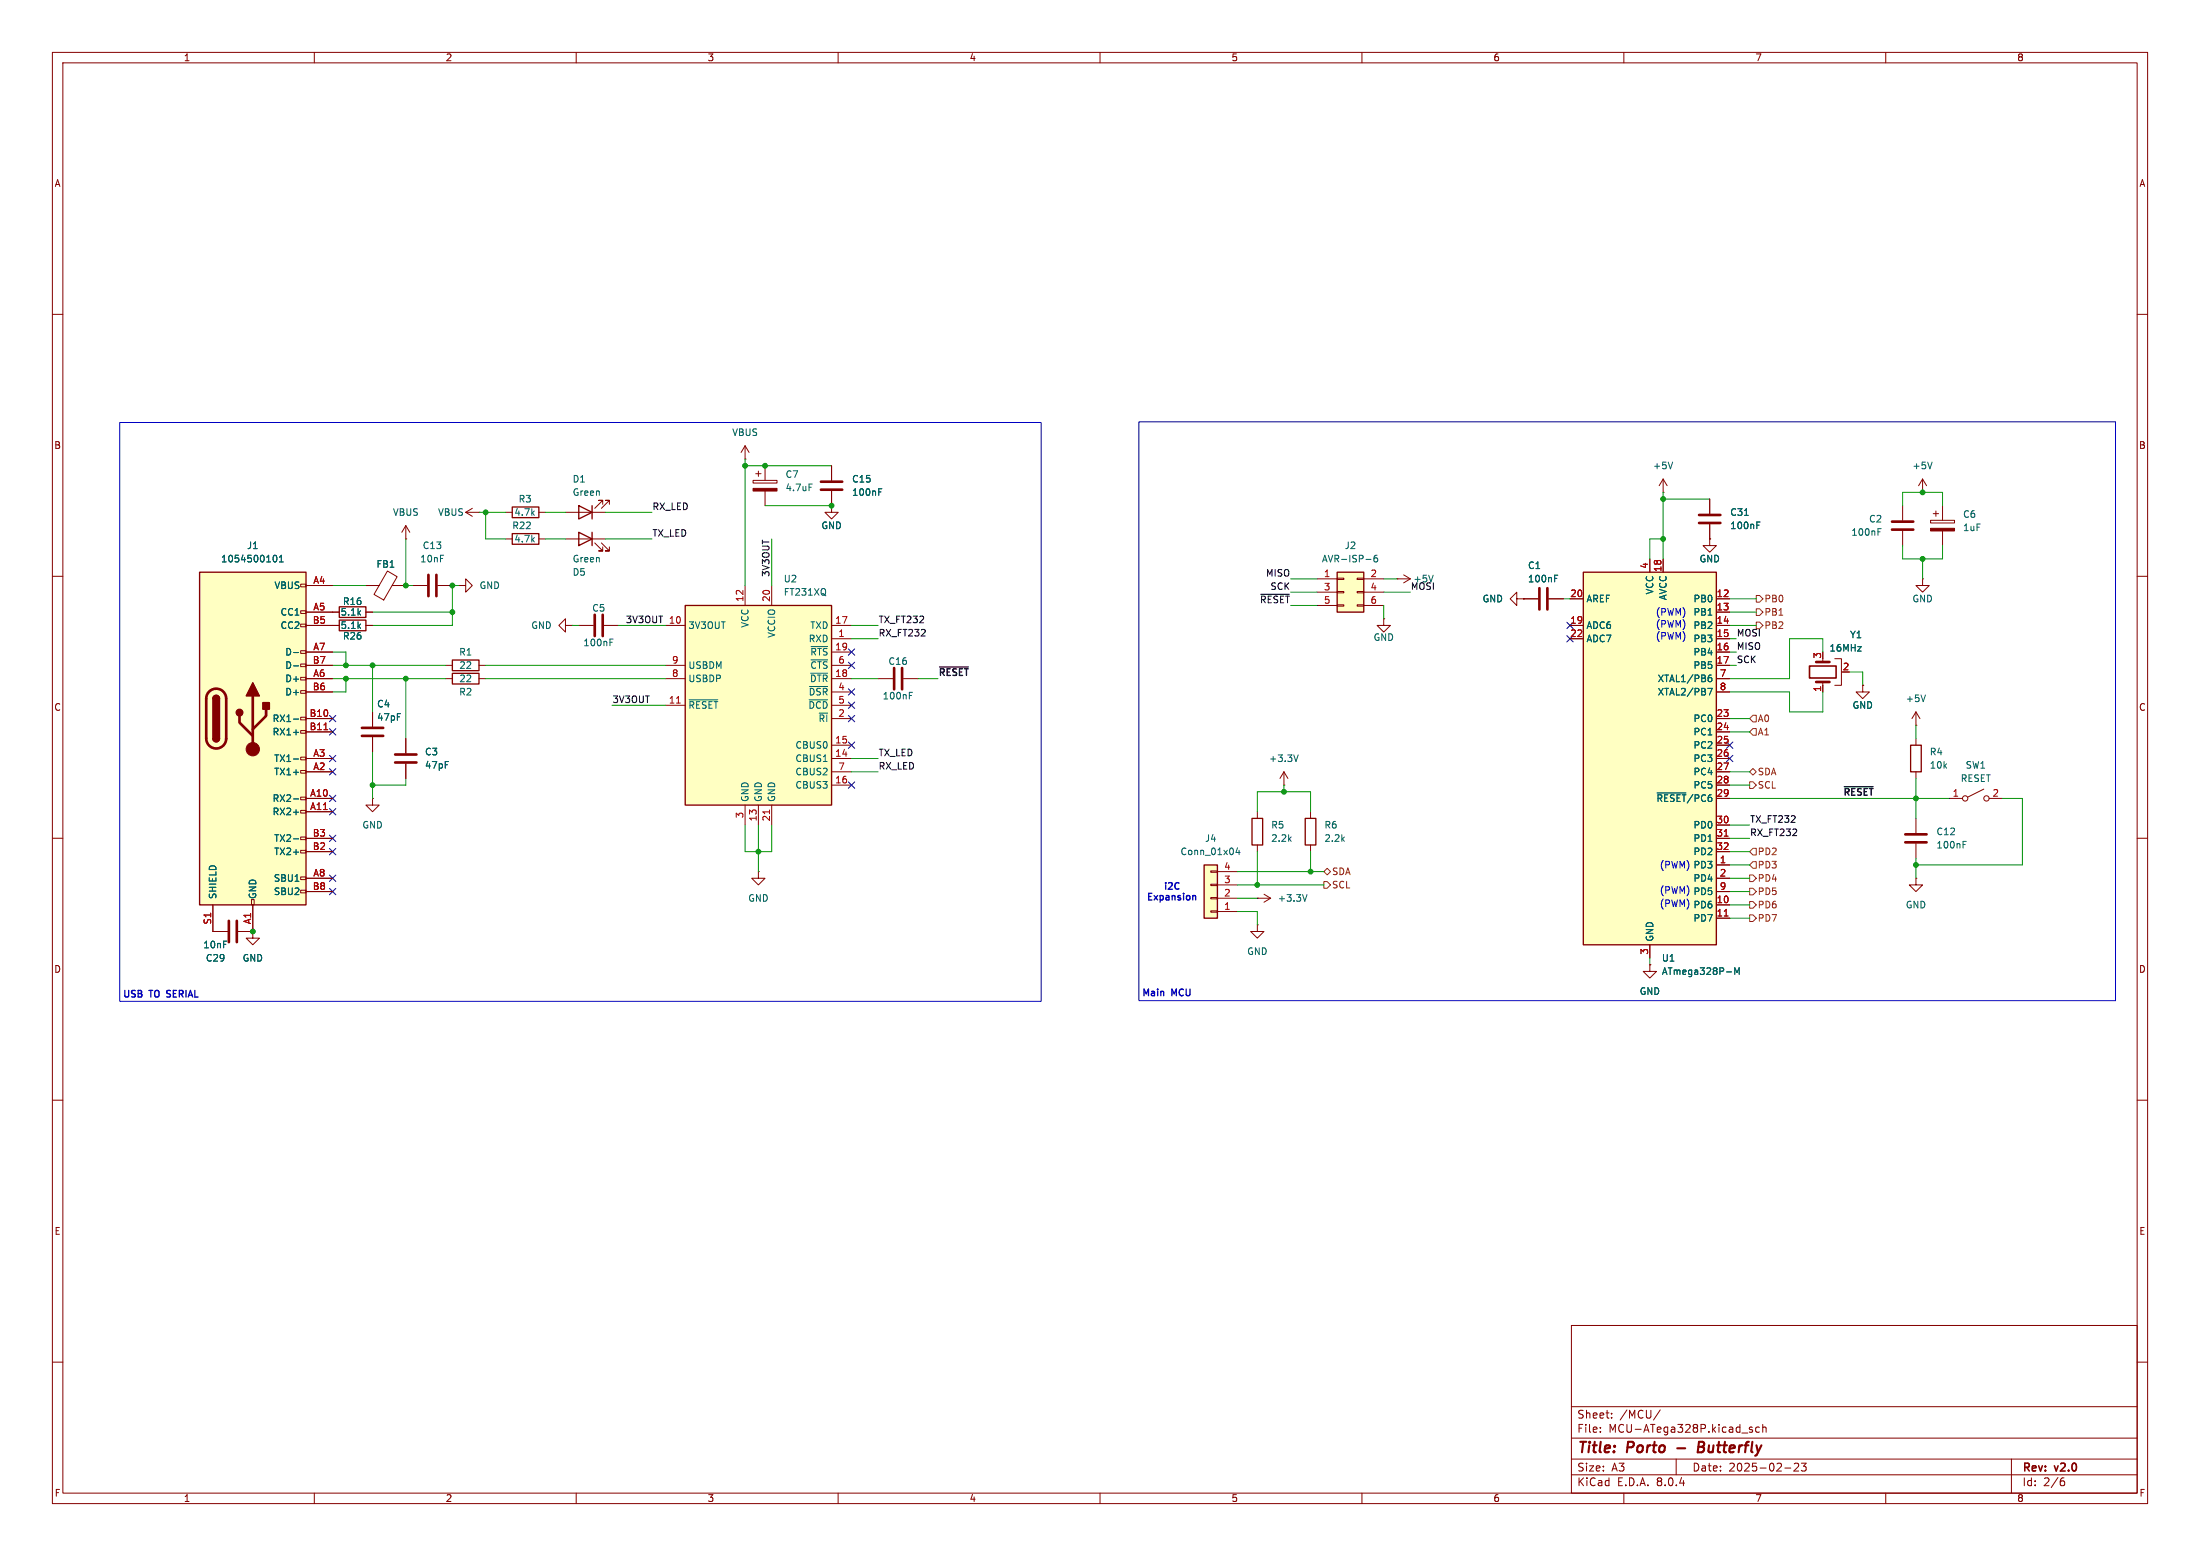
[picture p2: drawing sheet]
<svg xmlns="http://www.w3.org/2000/svg" width="420mm" height="297mm" viewBox="0 0 420 297" stroke-linecap="round" stroke-linejoin="round" font-family="sans-serif">
<g fill="none" stroke="#840000" stroke-width=".19">
<path d="M10 10h400v277h-400zM12 12h396v273h-396zM60 10v2M110 10v2M160 10v2M210 10v2M260 10v2M310 10v2M360 10v2M10 60h2M408 60h2M317.5 94h.1"/>
<path d="M317.5 91.4l-.8 1.3M317.5 91.4v2.6M317.5 91.4l.8 1.3M326.4 95.3v2.7M363.2 96.5v2.8M367 94h.1M367 91.4l-.7 1.3M367 91.4v2.6M367 91.4l.8 1.3M10 110h2M266.7 110.5h.1M266.7 110.5h2.5"/>
<path d="M268 109.7l1.2 .8M269.2 110.5l-1.2 .8M289.6 114.3v-1.3l-1.3 1.3 1.3 1.3v-1.3h1.2M290.8 114.3h.1M290.8 114.3h2.8M295.7 114.3h2.7M326.4 102.9v1.2h1.3l-1.3 1.3-1.3-1.3h1.3M326.4 102.9h.1M326.4 100.1v2.8M363.2 101.3v2.8M408 110h2M85.1 127h1.3"/>
<path d="M91.4 127h1.3M348 125.7v.7M348 130.2v1.9M350.3 125.7h1.2v5.1h-1.2M355.6 130.8v1.3h1.3l-1.3 1.3-1.3-1.3h1.3M355.6 130.8h.1M365.8 138.4h.1M365.8 135.9l-.8 1.3M365.8 135.9v2.5M365.8 135.9l.7 1.3M10 160h2M365.8 141v1.2"/>
<path d="M365.8 147.3v1.3M372.1 152.4h2.5M378.7 150.6l-3 1.5M379.7 152.4h2.6M408 160h2M10 210h2M408 210h2M10 260h2M300 253h108v32h-108zM408 260h2M300 278.5h108M300 274.5h108"/>
<path d="M300 268.5h108M305.5 273.2v.2M305.5 272.5v.1M307.7 270.5v.2M307.7 269.8v.1M316.9 269.1l-1.2 1.9M320 278.5v3M334 272.8l.5 .2 .1 .2-.2 .2-.5-.1M334 272.5h.5M335.9 272.5l-.5-.1-.2 .3 .1 .6h.6M336.5 272.5l.2-.1 .4 .1 .1 .9M336.5 271.9v1.5"/>
<path d="M342.5 279.4l.6-.1 .2 .1 .1 .3-1 1.1h1M343.9 279.3h.9l-.5 .6 .4 .1v.6l-.2 .2-.6-.2M384 278.5v6.5M60 285v2M110 285v2M160 285v2M210 285v2M260 285v2M300 281.5h108M310 285v2M340.7 280.2h1.2M360 285v2"/>
<path d="M393.6 282.7h.3l.3 .2-.1 .5-.5 .2M394 282.1l-.4 .1"/>
<circle cx="375.2" cy="152.4" r=".51"/>
<circle cx="379.2" cy="152.4" r=".51"/>
</g>
<path d="M320.2 276.4h1.5M324.2 276.2h.7M324.9 276.2l.3 .1M325 275.2h-.7l-.2 2 1-.1M325.1 276.1l-.2 .1" fill="none" stroke="#840000" stroke-width=".4"/>
<path d="M324.4 99.8h4M324.4 98.3h4M361.2 99.6h4.1M293.9 112.3v4M295.4 112.3v4M361.2 101.1h4.1M346.7 130.2h2.5M346.7 126.4h2.5" fill="none" stroke="#840000" stroke-width=".51"/>
<path d="M319.3 88.2l-.4 1.3M333 98.4h.8M335.4 99.6h.6M368.8 88.2l-.4 1.3M273.6 109.8l-.4 1.3M296.8 110.4h.4M296.8 109.8h.6M335.4 100.2h.4M358.5 101.5h.4M358.5 100.9h.6M367.6 132.7l-.4 1.2" fill="none" stroke="#006464" stroke-width=".19"/>
<path d="M86.4 126h5v2h-5zM364.7 142.2h2.1v5.1h-2.1z" fill="none" stroke="#840000" stroke-width=".25"/>
<path d="M345.4 127.1h5.1v2.3h-5.1z" fill="none" stroke="#840000" stroke-width=".3"/>
<path d="M255.3 109.2h5v7.6h-5z" fill="#ffffc2"/>
<g fill="none" stroke="#840000" stroke-width=".19">
<path d="M368.6 99.3h4.5v.5h-4.5zM369.1 98h1M369.6 97.5v1.1M370.8 96.5v2.8M251.5 110.5h3.8M251.5 113h3.8M251.5 115.6h3.8M255.3 115.4h1.2v.3h-1.2zM255.3 112.9h1.2v.3h-1.2zM255.3 110.4h1.2v.2h-1.2zM259.1 115.4h1.2v.3h-1.2zM259.1 112.9h1.2v.3h-1.2z"/>
<path d="M259.1 110.4h1.2v.2h-1.2zM260.3 110.5h3.9M260.3 113h3.9M260.3 115.6h3.9M367 110.5v1.3h1.3l-1.3 1.2-1.2-1.2h1.2M367 110.5h.1M370.8 101.3v2.8"/>
</g>
<path d="M255.3 109.2h5v7.6h-5z" fill="none" stroke="#840000" stroke-width=".25"/>
<path d="M260.8 106.8h.9M262.9 106l-.4 .1-.2 .2v.7l.2 .3 .5-.2v-.4l-.1-.2h-.4l-.2 .2" fill="none" stroke="#006464" stroke-width=".19"/>
<path d="M368.6 100.8h4.5v.5h-4.5z" fill="#840000" stroke="#840000" stroke-width=".19"/>
<path d="M302.3 109.2h25.4v71.1h-25.4z" fill="#ffffc2"/>
<path d="M110.5 96.5l2.5 1.3-2.5 1.3zM113 96.5v2.6M64.8 115.8h5v2.1h-5zM64.8 118.4h5v2h-5zM97.8 101.9h5.1v2h-5.1zM110.5 101.6l2.5 1.3-2.5 1.2zM113 101.6v2.5M302.3 109.2h25.4v71.1h-25.4z" fill="none" stroke="#840000" stroke-width=".25"/>
<g fill="none" stroke="#840000" stroke-width=".19">
<path d="M107.9 97.8h7.7M115.1 96.3v-.8h-.8h.8l-1.6 1.5M116.3 96.3v-.8h-.7h.7l-1.5 1.5M142.2 87.6h.1M142.2 85.1l-.7 1.3M142.2 85.1v2.5M142.2 85.1l.8 1.3M143.8 91.7h4.5v.5h-4.5zM144.3 90.4h1M144.8 89.9v1M146 88.9v2.8M146 93.7v2.8"/>
<path d="M158.7 96.5v1.3h1.3l-1.3 1.3-1.2-1.3h1.2M158.7 96.5h.1M158.7 88.9v2.8M158.7 93.7v2.8M63.5 116.8h1.3M63.5 119.4h1.3M69.8 116.8h1.3M69.8 119.4h1.3M78.7 111.8h2.8M83.6 111.8h2.8M87.6 111.8h1.3v-1.3l1.3 1.3-1.3 1.2v-1.2M87.6 111.8h.1"/>
<path d="M96.5 102.9h1.3M102.9 102.9h1.2M107.9 119.4v-1.3l-1.2 1.3 1.2 1.3v-1.3h1.3M107.9 102.9h7.7M109.2 119.4h.1M110.5 119.4h2.8M113.5 103.6l1.6 1.6h-.8h.8v-.8M114.8 103.6l1.5 1.6h-.7h.7v-.8M115.3 119.4h2.8M299.7 114.3h2.6M299.7 119.4h2.6M315 106.7v2.5"/>
<path d="M317.5 106.7v2.5M327.7 114.3h2.5M327.7 116.8h2.5M327.7 119.4h2.5M167.6 129.5h2.8M172.5 129.5h2.8M299.7 121.9h2.6M327.7 121.9h2.5M327.7 124.5h2.5M327.7 127h2.5M327.7 137.2h2.5M327.7 139.7h2.5"/>
<path d="M327.7 129.5h2.5M327.7 132.1h2.5M327.7 142.2h2.5M327.7 144.8h2.5M327.7 147.3h2.5M327.7 149.9h2.5M327.7 152.4h2.5M327.7 157.5h2.5M365.8 156.2v2.8M144.8 166.4v1.2h1.2l-1.2 1.3-1.3-1.3h1.3M144.8 166.4h.1M327.7 165.1h2.5"/>
<path d="M327.7 172.7h2.5M327.7 175.3h2.5M327.7 167.6h2.5M327.7 160h2.5M327.7 162.6h2.5M327.7 170.2h2.5M365.8 167.6v1.3h1.2l-1.2 1.3-1.3-1.3h1.3M365.8 167.6h.1M365.8 161v2.8M315 184.2v1.2h1.2l-1.2 1.3-1.3-1.3h1.3M315 184.2h.1M315 180.3v2.6"/>
</g>
<path d="M329.2 159.6h.7M329.2 174.8h.7" fill="none" stroke="#a90000" stroke-width=".19"/>
<g fill="none" stroke="#006464" stroke-width=".19">
<path d="M154.4 92.4h.7M167.8 93.9h.4M167.8 93.3h.6M116.4 122.6h.5M116.4 122h.7M173.6 132.8h.4M173.6 132.2h.6M326 131.4h.9l-.6 1.3M326.1 129.5l.5-.2 .2 .3-.1 .5h-.4l-.2-.1M326.7 128.8l-.4 .1-.2 .3M316.4 151.4h5.4M374.8 161.2h.4"/>
<path d="M374.8 160.6h.6M329.6 185.5h1M331.2 186v-1.3l.4 .9 .4-.9v1.3"/>
</g>
<path d="M156.7 91.9h4.1M156.7 93.5h4.1M81.8 109.7v4.1M83.3 109.7v4.1M113.5 117.3v4.1M115.1 117.3v4.1M170.7 127.5v4.1M172.2 127.5v4.1M363.7 159.3h4.1M363.7 160.8h4.1" fill="none" stroke="#840000" stroke-width=".51"/>
<path d="M143.8 93.2h4.5v.5h-4.5z" fill="#840000" stroke="#840000" stroke-width=".19"/>
<path d="M130.8 115.6h27.9v38.1h-27.9z" fill="#ffffc2"/>
<path d="M130.8 115.6h27.9v38.1h-27.9z" fill="none" stroke="#840000" stroke-width=".25"/>
<g fill="none" stroke="#840000" stroke-width=".19">
<path d="M127 119.4h3.8M142.2 111.8v3.8M147.3 111.8v3.8M158.7 119.4h3.9M127 134.6h3.8M127 129.5h3.8M127 127h3.8M158.7 121.9h3.9M158.7 134.6h3.9M158.7 129.5h3.9M158.7 124.5h3.9M158.7 137.2h3.9"/>
<path d="M158.7 132.1h3.9M158.7 127h3.9M142.2 153.7v3.8M144.8 153.7v3.8M147.3 153.7v3.8M158.7 144.8h3.9M158.7 142.2h3.9M158.7 149.9h3.9M158.7 147.3h3.9M48.3 177.8v1.3h1.2l-1.2 1.2-1.3-1.2h1.3M48.3 177.8h.1"/>
</g>
<path d="M131.5 133.6h5.5M154.5 133.6h3.5M154.5 131h3.5M154.8 128.5h3.2M154.8 123.4h3.2M154.8 126h3.2" fill="none" stroke="#006464" stroke-width=".19"/>
<path d="M129.1 134.2h.8M146.9 154.6v.7" fill="none" stroke="#a90000" stroke-width=".19"/>
<path d="M38.1 109.2h20.3v63.5h-20.3z" fill="#ffffc2"/>
<g fill="none" stroke="#840000" stroke-width=".19">
<path d="M88.9 97.8l1.3 .8M88.9 97.8h2.5M90.2 97l-1.3 .8M91.4 97.8h.1M96.5 97.8h1.3M102.9 97.8h1.2M57.4 119.1h1v.5h-1zM57.4 116.6h1v.5h-1zM57.4 111.5h1v.5h-1zM58.4 111.8h5.1M58.4 116.8h5.1M58.4 119.4h5.1"/>
<path d="M69.8 111.8h2.6M74 109l1.8 1.1-2.5 4.4-1.9-1zM74.9 111.8h2.6M77.5 102.9h.1M77.5 100.3l-.8 1.3M77.5 100.3v2.6M77.5 100.3l.7 1.3M264.2 118.1v1.3h1.2l-1.2 1.3-1.3-1.3h1.3M264.2 118.1h.1M57.4 139.4h1v.6h-1zM57.4 136.9h1v.5h-1zM57.4 131.8h1v.5h-1z"/>
<path d="M57.4 129.3h1v.5h-1zM57.4 126.7h1v.6h-1zM57.4 124.2h1v.5h-1zM58.4 129.5h5.1M58.4 124.5h5.1M58.4 137.2h5.1M58.4 139.7h5.1M58.4 132.1h5.1M58.4 127h5.1M71.1 135.9v2.8M85.1 129.5h1.3M91.4 129.5h1.3"/>
<path d="M57.4 159.8h1v.5h-1zM57.4 154.7h1v.5h-1zM57.4 152.1h1v.6h-1zM57.4 147.1h1v.5h-1zM57.4 144.5h1v.5h-1zM58.4 152.4h5.1M58.4 154.9h5.1M58.4 147.3h5.1M58.4 144.8h5.1M71.1 152.4v1.3h1.3l-1.3 1.2-1.3-1.2h1.3M71.1 152.4h.1M71.1 140.7v2.8"/>
<path d="M77.5 141v2.8M77.5 145.8v2.8M240 154.9v1.3M245.1 149.9h.1M245.1 147.3l-.8 1.3M245.1 147.3v2.6M245.1 147.3l.8 1.3M250.2 154.9v1.3M40.6 172.7v5.1h2.8M48 171.7h.5v1h-.5zM48.3 172.7v5.1h-2.8M57.4 169.9h1v.5h-1z"/>
<path d="M57.4 167.4h1v.5h-1zM57.4 162.3h1v.5h-1zM58.4 167.6h5.1M58.4 162.6h5.1M58.4 160h5.1M58.4 170.2h5.1M240 171.5h.1M240 161.3v1.3M240 171.5h2.6M241.3 170.7l1.3 .8M242.6 171.5l-1.3 .7M250.2 161.3v1.3"/>
</g>
<path d="M97.8 96.8h5.1v2h-5.1zM38.1 109.2h20.3v63.5h-20.3zM40.6 133.4a.64 .64 0 0 1 .7-.7 .64 .64 0 0 1 .6 .7M86.4 128.5h5v2.1h-5zM40.6 141a.64 .64 0 0 0 .7 .6 .64 .64 0 0 0 .6-.6M239 156.2h2v5.1h-2zM249.2 156.2h2v5.1h-2z" fill="none" stroke="#840000" stroke-width=".25"/>
<path d="M39.9 132a1.9 1.9 0 0 1 2.1-.4 1.9 1.9 0 0 1 1.2 1.8v7.6a1.91 1.91 0 0 1-1.9 1.9 1.91 1.91 0 0 1-1.9-1.9v-7.8l.1-.6zM45.7 136.7v1.2l2.6 2.6M48.3 132.8v10.2M50.8 135.4v1.3l-2.5 2.5M69.1 138.9h4.1M69.1 140.5h4.1M75.4 145.5h4.1M75.4 144h4.1M43.7 175.8v4M45.2 175.8v4" fill="none" stroke="#840000" stroke-width=".51"/>
<g fill="#840000" stroke="#840000" stroke-width=".25">
<path d="M40.6 141h1.3a.64 .64 0 0 1-.6 .6 .64 .64 0 0 1-.7-.6z"/>
<path d="M40.6 133.4h1.3v7.6h-1.3z"/>
<path d="M40.8 132.9a.64 .64 0 0 1 .7-.1 .64 .64 0 0 1 .4 .6h-1.3z"/>
<path d="M48.3 130.3l1.2 2.5h-2.5z"/>
<path d="M50.2 134.1h1.2v1.3h-1.2z"/>
<circle cx="45.7" cy="136" r=".63"/>
</g>
<circle cx="48.3" cy="143" r="1.27" fill="#840000" stroke="#840000" stroke-width=".19"/>
<g fill="none" stroke="#006464" stroke-width=".19">
<path d="M52.2 106.2l.2-.2a.68 .68 0 0 1 .5 .6 .68 .68 0 0 1-.5 .7l-.2-.3M53.3 107.3h.8M53.3 106.4l.4-.4v1.3M56 124.6h1M56 137.3h1M56 139.8h1M56 127.1h1M56 152.5h1M56 155h1M56 144.9h1M247.8 144.1l-.4 1.3M56 160.1h1"/>
<path d="M249.5 170.8l-.4 1.2"/>
</g>
<path d="M61.8 139.3h.8" fill="none" stroke="#a90000" stroke-width=".19"/>
<path d="M229.9 165.1h2.5v10.2h-2.5z" fill="#ffffc2"/>
<g fill="none" stroke="#840000" stroke-width=".19">
<path d="M158.7 96.5h.1M158.7 88.9v2.8M158.7 93.7v2.8M326.4 95.3v2.7M58.4 111.8h5.1M58.4 116.8h6.4M58.4 119.4h6.4M69.8 111.8h2.6M69.8 116.8h1.3M69.8 119.4h1.3M74.9 111.8h2.6M290.8 114.3h.1"/>
<path d="M290.8 114.3h2.8M295.7 114.3h2.7M299.7 119.4h2.6M299.7 114.3h2.6M315 106.7v2.5M317.5 106.7v2.5M326.4 102.9h.1M326.4 100.1v2.8M327.7 116.8h2.5M327.7 119.4h2.5M327.7 114.3h2.5M58.4 129.5h5.1"/>
<path d="M58.4 124.5h5.1M58.4 137.2h5.1M58.4 139.7h5.1M58.4 132.1h5.1M58.4 127h5.1M71.1 135.9v2.8M299.7 121.9h2.6M327.7 129.5h2.5M327.7 124.5h2.5M327.7 137.2h2.5M327.7 139.7h2.5M327.7 132.1h2.5"/>
<path d="M327.7 127h2.5M327.7 121.9h2.5M348 130.8v1.3M355.6 130.8h.1M58.4 152.4h5.1M58.4 154.9h5.1M58.4 147.3h5.1M58.4 144.8h5.1M71.1 140.7v2.8M77.5 141v2.8M77.5 145.8v2.8M327.7 152.4h2.5"/>
<path d="M327.7 147.3h2.5M327.7 144.8h2.5M327.7 142.2h2.5M327.7 149.9h2.5M327.7 157.5h2.5M40.6 172.7v5.1h2.8M45.5 177.8h2.8M48.3 177.8h.1M48.3 172.7v5.1M58.4 167.6h5.1M58.4 162.6h5.1M58.4 160h5.1"/>
<path d="M58.4 170.2h5.1M231.1 166.2h1.3v.3h-1.3zM231.1 168.8h1.3v.2h-1.3zM231.1 171.3h1.3v.3h-1.3zM231.1 173.9h1.3v.2h-1.3zM232.4 174h3.8M232.4 171.5h3.8M232.4 168.9h3.8M232.4 166.4h3.8M240 176.5v1.3h1.3l-1.3 1.3-1.2-1.3h1.2M240 176.5h.1M327.7 167.6h2.5"/>
<path d="M327.7 162.6h2.5M327.7 160h2.5M327.7 170.2h2.5M327.7 165.1h2.5M327.7 172.7h2.5M327.7 175.3h2.5M315 184.2h.1M315 180.3v2.6"/>
</g>
<path d="M229.9 165.1h2.5v10.2h-2.5z" fill="none" stroke="#840000" stroke-width=".25"/>
<g fill="none" stroke="#006464" stroke-width=".19">
<path d="M167.8 93.9h.4M167.8 93.3h.6M333 98.4h.8M335.4 99.6h.6M52.2 106.2l.2-.2a.68 .68 0 0 1 .5 .6 .68 .68 0 0 1-.5 .7l-.2-.3M53.3 107.3h.8M53.3 106.4l.4-.4v1.3M296.8 110.4h.4M296.8 109.8h.6M335.4 100.2h.4M56 124.6h1M56 137.3h1"/>
<path d="M56 139.8h1M56 127.1h1M326 131.4h.9l-.6 1.3M326.1 129.5l.5-.2 .2 .3-.1 .5h-.4l-.2-.1M326.7 128.8l-.4 .1-.2 .3M56 152.5h1M56 155h1M56 144.9h1M316.4 151.4h5.4M56 160.1h1M236.2 161.8l-.3 .9h.8M236.6 162.3v.8"/>
<path d="M329.6 185.5h1M331.2 186v-1.3l.4 .9 .4-.9v1.3"/>
</g>
<g fill="none" stroke="#725600" stroke-width=".19">
<path d="M335.3 118.7h.6l.6 .7-.6 .6h-.6zM335.3 116.2h.6l.6 .6-.6 .7h-.6zM335.3 113.7h.6l.6 .6-.6 .6h-.6zM334.6 139.1h.7v1.2h-.7l-.6-.6zM334.6 136.5h.7v1.3h-.7l-.6-.6zM334 147.3l.6-.6 .7 .6-.7 .7zM334 149.2h.6l.7 .7-.7 .6h-.6zM252.7 166.4l.7-.7 .6 .7-.6 .6zM252.7 168.3h.7l.6 .6-.6 .6h-.7zM334 169.5h.6l.7 .7-.7 .6h-.6zM334 167h.6l.7 .6-.7 .7h-.6zM334 172.1h.6l.7 .6-.7 .7h-.6z"/>
<path d="M334 174.6h.6l.7 .7-.7 .6h-.6zM334.6 161.9h.7v1.3h-.7l-.6-.6zM334.6 164.5h.7v1.2h-.7l-.6-.6z"/>
</g>
<path d="M179.4 127.3h5.5M352.1 150.2h5.5" fill="none" stroke="#0f0f0f" stroke-width=".25"/>
<path d="M240.7 113.4h5.5" fill="none" stroke="#0f0f0f" stroke-width=".19"/>
<path d="M228.2 171v.8M31.8 190.3h.2M31.9 189.2v.3" fill="none" stroke="#0000c2" stroke-width=".25"/>
<path d="M22.9 80.6h175.9v110.5h-175.9zM217.4 80.5h186.5v110.5h-186.5z" fill="none" stroke="#0000c2" stroke-width=".19"/>
<g fill="none" stroke="#009600" stroke-width=".19">
<path d="M91.4 97.8h5.1M92.7 97.8v5.1h3.8M104.1 97.8h3.8M115.6 97.8h8.9M142.2 87.6v24.2M142.2 88.9h16.5M146 96.5h12.7M317.5 95.3h8.9M317.5 94v12.7M363.2 96.5v-2.5h7.6v2.5M63.5 111.8h6.3M71.1 116.8h15.3"/>
<path d="M77.5 102.9v8.9h1.2M87.6 111.8h-1.2v7.6h-15.3M104.1 102.9h3.8M109.2 119.4h1.3M115.6 102.9h8.9M118.1 119.4h8.9M147.3 102.9v8.9M162.6 119.4h5M246.4 110.5h5.1M246.4 115.6h5.1M246.4 113h5.1M264.2 110.5h2.5"/>
<path d="M264.2 115.6v2.5M264.2 113h5M298.4 114.3h1.3M317.5 102.9h-2.5v3.8M330.2 119.4h5.1M330.2 116.8h5.1M330.2 114.3h5.1M363.2 104.1v2.6h7.6v-2.6M367 106.7v3.8M63.5 129.5h21.6M63.5 127h21.6M63.5 124.5h2.5v2.5"/>
<path d="M66 129.5v2.6h-2.5M71.1 127v8.9M77.5 129.5v11.5M92.7 129.5h34.3M92.7 127h34.3M116.8 134.6h10.2M162.6 129.5h5M162.6 121.9h5M175.3 129.5h3.8M330.2 127h1.3M330.2 121.9h1.3M330.2 132.1h11.4v3.8h6.4v-3.8"/>
<path d="M330.2 124.5h1.3M330.2 137.2h3.8M330.2 139.7h3.8M348 124.5v-2.6h-6.4v7.6h-11.4M353.1 128.3h2.5v2.5M365.8 138.4v2.6M71.1 143.5v8.9M77.5 148.6v1.3h-6.4M142.2 157.5v5.1h5.1v-5.1M144.8 157.5v8.9M162.6 147.3h5M162.6 144.8h5"/>
<path d="M240 154.9v-3.8h10.2v3.8M245.1 149.9v1.2M330.2 152.4h41.9M330.2 149.9h3.8M330.2 147.3h3.8M330.2 157.5h3.8M365.8 148.6v7.6M382.3 152.4h3.8v12.7h-20.3M236.2 174h3.8v2.5M236.2 168.9h16.5M236.2 166.4h16.5M236.2 171.5h3.8"/>
<path d="M240 162.6v6.3M250.2 162.6v3.8M330.2 162.6h3.8M330.2 165.1h3.8M330.2 160h3.8M330.2 170.2h3.8M330.2 172.7h3.8M330.2 167.6h3.8M330.2 175.3h3.8M365.8 163.8v3.8M315 182.9v1.3"/>
</g>
<g fill="none" stroke="#000084" stroke-width=".19">
<path d="M299.1 118.8l1.2 1.2M300.3 118.8l-1.2 1.2M62.9 139.1l1.2 1.2M62.9 136.6l1.2 1.2M64.1 139.1l-1.2 1.2M64.1 136.6l-1.2 1.2M162 123.9l1.2 1.2M162 126.4l1.2 1.2M162 134l1.2 1.2M162 131.5l1.2 1.2M162 136.6l1.2 1.2M163.2 123.9l-1.2 1.2"/>
<path d="M163.2 126.4l-1.2 1.2M163.2 134l-1.2 1.2M163.2 131.5l-1.2 1.2M163.2 136.6l-1.2 1.2M299.1 121.3l1.2 1.2M300.3 121.3l-1.2 1.2M62.9 146.7l1.2 1.2M62.9 151.8l1.2 1.2M62.9 154.3l1.2 1.2M62.9 144.2l1.2 1.2M62.9 159.4l1.2 1.2M64.1 146.7l-1.2 1.2"/>
<path d="M64.1 151.8l-1.2 1.2M64.1 154.3l-1.2 1.2M64.1 144.2l-1.2 1.2M64.1 159.4l-1.2 1.2M162 141.6l1.2 1.2M162 149.3l1.2 1.2M163.2 141.6l-1.2 1.2M163.2 149.3l-1.2 1.2M329.6 141.6l1.2 1.2M329.6 144.2l1.2 1.2M330.8 141.6l-1.2 1.2M330.8 144.2l-1.2 1.2"/>
<path d="M62.9 169.6l1.2 1.2M62.9 162l1.2 1.2M62.9 167l1.2 1.2M64.1 169.6l-1.2 1.2M64.1 162l-1.2 1.2M64.1 167l-1.2 1.2"/>
</g>
<path d="M61.8 139.3h.8M329.2 159.6h.7M329.2 174.8h.7" fill="none" stroke="#a90000" stroke-width=".19"/>
<g fill="#009600" stroke="#009600" stroke-width=".19">
<circle cx="48.3" cy="177.8" r=".46"/>
<circle cx="77.5" cy="111.8" r=".46"/>
<circle cx="66" cy="129.5" r=".46"/>
<circle cx="66" cy="127" r=".46"/>
<circle cx="71.1" cy="149.9" r=".46"/>
<circle cx="71.1" cy="127" r=".46"/>
<circle cx="240" cy="168.9" r=".46"/>
<circle cx="250.2" cy="166.4" r=".46"/>
<circle cx="144.8" cy="162.6" r=".46"/>
<circle cx="146" cy="88.9" r=".46"/>
<circle cx="158.7" cy="96.5" r=".46"/>
<circle cx="142.2" cy="88.9" r=".46"/>
<circle cx="92.7" cy="97.8" r=".46"/>
<circle cx="86.4" cy="116.8" r=".46"/>
<circle cx="86.4" cy="111.8" r=".46"/>
<circle cx="77.5" cy="129.5" r=".46"/>
<circle cx="367" cy="106.7" r=".46"/>
<circle cx="317.5" cy="95.3" r=".46"/>
<circle cx="367" cy="94" r=".46"/>
<circle cx="245.1" cy="151.1" r=".46"/>
<circle cx="365.8" cy="165.1" r=".46"/>
<circle cx="365.8" cy="152.4" r=".46"/>
<circle cx="317.5" cy="102.9" r=".46"/>
</g>
<g font-size="2.8" fill="#840000">
<text x="301" y="277.9">Title:</text>
<text x="310.6" y="277.9">Porto</text>
<text x="325.8" y="277.9">Butterfly</text>
</g>
<g font-size="2.1" fill="#840000">
<text x="301" y="273.7">File:</text>
<text x="301" y="271">Sheet:</text>
<text x="307.1" y="273.7">MCU-ATega328P.kicad_sch</text>
<text x="309.2" y="271">/MCU/</text>
<text x="301" y="281.1">Size:</text>
<text x="307.6" y="281.1">A3</text>
<text x="323" y="281.1">Date:</text>
<text x="330" y="281.1">2025-02-23</text>
<text x="386" y="281.3">Rev:</text>
<text x="392.4" y="281.3">v2.0</text>
<text x="301" y="283.9">KiCad</text>
<text x="308.7" y="283.9">E.D.A.</text>
<text x="316.3" y="283.9">8.0.4</text>
<text x="386" y="283.9">Id:</text>
<text x="390.1" y="283.9">2/6</text>
</g>
<g font-size="1.8" fill="#840000">
<text x="35" y="11.9">1</text>
<text x="85" y="11.9">2</text>
<text x="135" y="11.9">3</text>
<text x="185" y="11.9">4</text>
<text x="235" y="11.9">5</text>
<text x="285" y="11.9">6</text>
<text x="335" y="11.9">7</text>
<text x="385" y="11.9">8</text>
<text x="10.3" y="35.9">A</text>
<text x="408.3" y="35.9">A</text>
<text x="10.3" y="85.9">B</text>
<text x="408.2" y="85.9">B</text>
<text x="10.3" y="135.9">C</text>
<text x="408.2" y="135.9">C</text>
<text x="10.3" y="185.9">D</text>
<text x="408.2" y="185.9">D</text>
<text x="10.3" y="235.9">E</text>
<text x="408.3" y="235.9">E</text>
<text x="10.3" y="285.9">F</text>
<text x="35" y="286.9">1</text>
<text x="85" y="286.9">2</text>
<text x="135" y="286.9">3</text>
<text x="185" y="286.9">4</text>
<text x="235" y="286.9">5</text>
<text x="285" y="286.9">6</text>
<text x="335" y="286.9">7</text>
<text x="385" y="286.9">8</text>
<text x="408.3" y="285.9">F</text>
</g>
<g font-size="1.8" fill="#006464">
<text x="139.7" y="83.4">VBUS</text>
<text x="315.5" y="89.8">+5V</text>
<text x="365" y="89.8">+5V</text>
<text x="109.2" y="92.3">D1</text>
<text x="109.2" y="94.8">Green</text>
<text x="149.9" y="91.4">C7</text>
<text x="149.9" y="94">4.7uF</text>
<text x="162.6" y="94.8">100nF</text>
<text x="162.6" y="92.3">C15</text>
<text x="74.9" y="98.7">VBUS</text>
<text x="83.5" y="98.7">VBUS</text>
<text x="97.7" y="101.2">R22</text>
<text x="98.1" y="98.7">4.7k</text>
<text x="98.9" y="96.1">R3</text>
<text x="156.7" y="101.2">GND</text>
<text x="330.2" y="98.7">C31</text>
<text x="330.2" y="101.2">100nF</text>
<text x="356.7" y="99.9">C2</text>
<text x="374.7" y="99">C6</text>
<text x="374.7" y="101.6">1uF</text>
<text x="42.1" y="107.5">1054500101</text>
<text x="47.1" y="105">J1</text>
<text x="80.1" y="107.5">10nF</text>
<text x="80.6" y="105">C13</text>
<text x="98.1" y="103.7">4.7k</text>
<text x="109.2" y="107.5">Green</text>
<text x="252.3" y="107.5">AVR-ISP-6</text>
<text x="256.6" y="105">J2</text>
<text x="324.4" y="107.5">GND</text>
<text x="353.3" y="102.5">100nF</text>
<text x="52.3" y="112.6">VBUS</text>
<text x="71.8" y="108.6">FB1</text>
<text x="91.4" y="112.6">GND</text>
<text x="109.2" y="110.1">D5</text>
<text x="149.5" y="111.4">U2</text>
<text x="149.5" y="113.9">FT231XQ</text>
<text x="291.6" y="108.8">C1</text>
<text x="291.6" y="111.4">100nF</text>
<text x="315.8" y="113.6" transform="rotate(-90 315.8 113.6)">VCC</text>
<text x="53.5" y="117.7">CC1</text>
<text x="64.9" y="117.7">5.1k</text>
<text x="65.4" y="115.7">R16</text>
<text x="113" y="116.9">C5</text>
<text x="143.1" y="119.9" transform="rotate(-90 143.1 119.9)">VCC</text>
<text x="282.9" y="115.2">GND</text>
<text x="302.8" y="115.2">AREF</text>
<text x="318.4" y="114.6" transform="rotate(-90 318.4 114.6)">AVCC</text>
<text x="323.2" y="115.2">PB0</text>
<text x="323.2" y="117.7">PB1</text>
<text x="365" y="115.2">GND</text>
<text x="53.5" y="120.2">CC2</text>
<text x="54.4" y="125.3">D-</text>
<text x="64.9" y="120.2">5.1k</text>
<text x="65.4" y="122.3">R26</text>
<text x="87.6" y="125.3">R1</text>
<text x="101.3" y="120.2">GND</text>
<text x="111.3" y="123.5">100nF</text>
<text x="131.3" y="120.2">3V3OUT</text>
<text x="148.2" y="121.8" transform="rotate(-90 148.2 121.8)">VCCIO</text>
<text x="154.3" y="122.8">RXD</text>
<text x="154.6" y="120.2">TXD</text>
<text x="154.6" y="125.3">~{RTS}</text>
<text x="262.1" y="122.5">GND</text>
<text x="302.8" y="120.2">ADC6</text>
<text x="302.8" y="122.8">ADC7</text>
<text x="323.2" y="120.2">PB2</text>
<text x="323.2" y="122.8">PB3</text>
<text x="323.2" y="125.3">PB4</text>
<text x="349.2" y="124.6">16MHz</text>
<text x="353.1" y="122">Y1</text>
<text x="54.4" y="130.4">D+</text>
<text x="54.4" y="127.9">D-</text>
<text x="87.6" y="127.9">22</text>
<text x="87.6" y="130.4">22</text>
<text x="131.3" y="130.4">USBDP</text>
<text x="131.3" y="127.9">USBDM</text>
<text x="154.5" y="130.4">~{DTR}</text>
<text x="154.6" y="127.9">~{CTS}</text>
<text x="169.5" y="127.1">C16</text>
<text x="316.4" y="130.4">XTAL1/PB6</text>
<text x="323.2" y="127.9">PB5</text>
<text x="54.4" y="132.9">D+</text>
<text x="71.9" y="135.2">C4</text>
<text x="71.9" y="137.8">47pF</text>
<text x="87.6" y="132.9">R2</text>
<text x="131.3" y="135.5">~{RESET}</text>
<text x="154.2" y="135.5">~{DCD}</text>
<text x="154.3" y="132.9">~{DSR}</text>
<text x="168.4" y="133.7">100nF</text>
<text x="316.4" y="132.9">XTAL2/PB7</text>
<text x="353.6" y="135.5">GND</text>
<text x="363.7" y="134.2">+5V</text>
<text x="51.9" y="138">RX1-</text>
<text x="51.9" y="140.6">RX1+</text>
<text x="151.7" y="143.1">CBUS0</text>
<text x="156.2" y="138">~{RI}</text>
<text x="323.2" y="138">PC0</text>
<text x="323.2" y="140.6">PC1</text>
<text x="323.2" y="143.1">PC2</text>
<text x="52.2" y="148.2">TX1+</text>
<text x="52.2" y="145.6">TX1-</text>
<text x="81" y="144.4">C3</text>
<text x="81" y="146.9">47pF</text>
<text x="151.7" y="145.6">CBUS1</text>
<text x="151.7" y="148.2">CBUS2</text>
<text x="242.2" y="145.6">+3.3V</text>
<text x="323.2" y="145.6">PC3</text>
<text x="323.2" y="148.2">PC4</text>
<text x="368.3" y="144.4">R4</text>
<text x="368.3" y="146.9">10k</text>
<text x="374.2" y="149.5">RESET</text>
<text x="375.2" y="146.9">SW1</text>
<text x="51.9" y="153.3">RX2-</text>
<text x="51.9" y="155.8">RX2+</text>
<text x="143.1" y="153.2" transform="rotate(-90 143.1 153.2)">GND</text>
<text x="145.6" y="153.2" transform="rotate(-90 145.6 153.2)">GND</text>
<text x="148.2" y="153.2" transform="rotate(-90 148.2 153.2)">GND</text>
<text x="151.7" y="150.7">CBUS3</text>
<text x="316.1" y="153.3">~{RESET}/PC6</text>
<text x="323.2" y="150.7">PC5</text>
<text x="52.2" y="160.9">TX2-</text>
<text x="69.1" y="158.3">GND</text>
<text x="229.9" y="160.9">J4</text>
<text x="242.6" y="158.3">R5</text>
<text x="242.6" y="160.9">2.2k</text>
<text x="252.7" y="158.3">R6</text>
<text x="252.7" y="160.9">2.2k</text>
<text x="323.2" y="158.3">PD0</text>
<text x="323.2" y="160.9">PD1</text>
<text x="369.6" y="159.6">C12</text>
<text x="52.2" y="163.4">TX2+</text>
<text x="225.3" y="163.4">Conn_01x04</text>
<text x="323.2" y="163.4">PD2</text>
<text x="323.2" y="166">PD3</text>
<text x="369.6" y="162.2">100nF</text>
<text x="41.5" y="171.7" transform="rotate(-90 41.5 171.7)">SHIELD</text>
<text x="49.1" y="171.7" transform="rotate(-90 49.1 171.7)">GND</text>
<text x="52.2" y="168.5">SBU1</text>
<text x="52.2" y="171">SBU2</text>
<text x="142.7" y="172.3">GND</text>
<text x="243.8" y="172.3">+3.3V</text>
<text x="323.2" y="168.5">PD4</text>
<text x="323.2" y="173.6">PD6</text>
<text x="323.2" y="171">PD5</text>
<text x="363.7" y="173.6">GND</text>
<text x="315.8" y="179.8" transform="rotate(-90 315.8 179.8)">GND</text>
<text x="323.2" y="176.1">PD7</text>
<text x="38.7" y="181.2">10nF</text>
<text x="39.2" y="183.7">C29</text>
<text x="46.2" y="183.7">GND</text>
<text x="238" y="182.5">GND</text>
<text x="317.2" y="183.7">U1</text>
<text x="312.9" y="190.1">GND</text>
<text x="317.2" y="186.3">ATmega328P-M</text>
</g>
<g font-size="1.8" fill="#0f0f0f">
<text x="124.5" y="97.4">RX_LED</text>
<text x="124.5" y="102.5">TX_LED</text>
<text x="147" y="110.2" transform="rotate(-90 147 110.2)">3V3OUT</text>
<text x="241.6" y="110.1">MISO</text>
<text x="242.4" y="112.7">SCK</text>
<text x="269.2" y="112.7">MOSI</text>
<text x="269.7" y="111.4">+5V</text>
<text x="119.4" y="119">3V3OUT</text>
<text x="167.6" y="119">TX_FT232</text>
<text x="240.4" y="115.2">~{RESET}</text>
<text x="167.6" y="121.6">RX_FT232</text>
<text x="331.5" y="124.1">MISO</text>
<text x="331.5" y="121.6">MOSI</text>
<text x="179.1" y="129.1">~{RESET}</text>
<text x="331.5" y="126.7">SCK</text>
<text x="116.8" y="134.3">3V3OUT</text>
<text x="167.6" y="147">RX_LED</text>
<text x="167.6" y="144.4">TX_LED</text>
<text x="351.8" y="152">~{RESET}</text>
<text x="334" y="157.1">TX_FT232</text>
<text x="334" y="159.7">RX_FT232</text>
</g>
<g font-size="1.8" fill="#a90000">
<text x="59.7" y="111.5">A4</text>
<text x="252.7" y="110.2">1</text>
<text x="252.7" y="112.8">3</text>
<text x="261.5" y="110.2">2</text>
<text x="261.5" y="112.8">4</text>
<text x="314.7" y="108.7" transform="rotate(-90 314.7 108.7)">4</text>
<text x="317.2" y="109.3" transform="rotate(-90 317.2 109.3)">18</text>
<text x="59.6" y="119.1">B5</text>
<text x="59.7" y="116.6">A5</text>
<text x="127.6" y="119.1">10</text>
<text x="142" y="115" transform="rotate(-90 142 115)">12</text>
<text x="147.1" y="115" transform="rotate(-90 147.1 115)">20</text>
<text x="159.3" y="119.1">17</text>
<text x="252.7" y="115.3">5</text>
<text x="261.5" y="115.3">6</text>
<text x="299.7" y="119.1">19</text>
<text x="299.7" y="114">20</text>
<text x="327.6" y="114">12</text>
<text x="327.6" y="116.6">13</text>
<text x="327.6" y="119.1">14</text>
<text x="59.7" y="124.2">A7</text>
<text x="159.3" y="124.2">19</text>
<text x="159.9" y="121.7">1</text>
<text x="299.7" y="121.7">22</text>
<text x="327.6" y="121.7">15</text>
<text x="327.6" y="124.2">16</text>
<text x="347.7" y="125.8" transform="rotate(-90 347.7 125.8)">3</text>
<text x="59.6" y="131.8">B6</text>
<text x="59.6" y="126.7">B7</text>
<text x="59.7" y="129.3">A6</text>
<text x="128.2" y="129.3">8</text>
<text x="128.2" y="126.7">9</text>
<text x="159.3" y="129.3">18</text>
<text x="159.9" y="131.8">4</text>
<text x="159.9" y="126.7">6</text>
<text x="327.6" y="126.7">17</text>
<text x="328.2" y="129.3">7</text>
<text x="328.2" y="131.8">8</text>
<text x="351.7" y="128">2</text>
<text x="59" y="136.9">B10</text>
<text x="127.6" y="134.4">11</text>
<text x="159.9" y="136.9">2</text>
<text x="159.9" y="134.4">5</text>
<text x="327.6" y="136.9">23</text>
<text x="347.7" y="132.2" transform="rotate(-90 347.7 132.2)">1</text>
<text x="59" y="139.4">B11</text>
<text x="159.3" y="142">15</text>
<text x="327.6" y="139.4">24</text>
<text x="327.6" y="142">25</text>
<text x="59.7" y="147.1">A2</text>
<text x="59.7" y="144.5">A3</text>
<text x="159.3" y="144.5">14</text>
<text x="159.3" y="149.6">16</text>
<text x="159.9" y="147.1">7</text>
<text x="327.6" y="144.5">26</text>
<text x="327.6" y="147.1">27</text>
<text x="327.6" y="149.6">28</text>
<text x="59.1" y="152.1">A10</text>
<text x="59.1" y="154.7">A11</text>
<text x="327.6" y="152.1">29</text>
<text x="372.7" y="152.1">1</text>
<text x="380.3" y="152.1">2</text>
<text x="59.6" y="159.8">B3</text>
<text x="142" y="156.3" transform="rotate(-90 142 156.3)">3</text>
<text x="144.5" y="156.9" transform="rotate(-90 144.5 156.9)">13</text>
<text x="147.1" y="156.9" transform="rotate(-90 147.1 156.9)">21</text>
<text x="327.6" y="157.2">30</text>
<text x="327.6" y="159.8">31</text>
<text x="59.6" y="162.3">B2</text>
<text x="59.7" y="167.4">A8</text>
<text x="233.6" y="166.1">4</text>
<text x="327.6" y="162.3">32</text>
<text x="328.2" y="164.8">1</text>
<text x="328.2" y="167.4">2</text>
<text x="59.6" y="169.9">B8</text>
<text x="233.6" y="173.7">1</text>
<text x="233.6" y="171.2">2</text>
<text x="233.6" y="168.7">3</text>
<text x="327.6" y="172.5">10</text>
<text x="328.2" y="169.9">9</text>
<text x="40.4" y="176.6" transform="rotate(-90 40.4 176.6)">S1</text>
<text x="48" y="176.5" transform="rotate(-90 48 176.5)">A1</text>
<text x="327.6" y="175">11</text>
<text x="314.7" y="182.3" transform="rotate(-90 314.7 182.3)">3</text>
</g>
<g font-size="1.8" fill="#0000c2">
<text x="316" y="120">(PWM)</text>
<text x="316" y="117.7">(PWM)</text>
<text x="316" y="122.3">(PWM)</text>
<text x="316.8" y="166">(PWM) PD3</text>
<text x="218.7" y="172.2">Expansion</text>
<text x="222" y="170.2">i2C</text>
<text x="316.8" y="173.3">(PWM) PD6</text>
<text x="316.8" y="170.8">(PWM) PD5</text>
<text x="23.4" y="190.8">USB</text>
<text x="28.7" y="190.8">TO</text>
<text x="32.4" y="190.8">SERIAL</text>
<text x="217.9" y="190.5">Main</text>
<text x="223.8" y="190.5">MCU</text>
</g>
<g font-size="1.8" fill="#725600">
<text x="336.7" y="117.7">PB1</text>
<text x="336.7" y="115.2">PB0</text>
<text x="336.7" y="120.2">PB2</text>
<text x="335.5" y="140.6">A1</text>
<text x="335.5" y="138">A0</text>
<text x="335.5" y="148.2">SDA</text>
<text x="335.5" y="150.7">SCL</text>
<text x="254.2" y="167.2">SDA</text>
<text x="335.5" y="163.4">PD2</text>
<text x="335.5" y="166">PD3</text>
<text x="254.2" y="169.8">SCL</text>
<text x="335.5" y="171">PD5</text>
<text x="335.5" y="168.5">PD4</text>
<text x="335.5" y="173.6">PD6</text>
<text x="335.5" y="176.1">PD7</text>
</g>
</svg>
